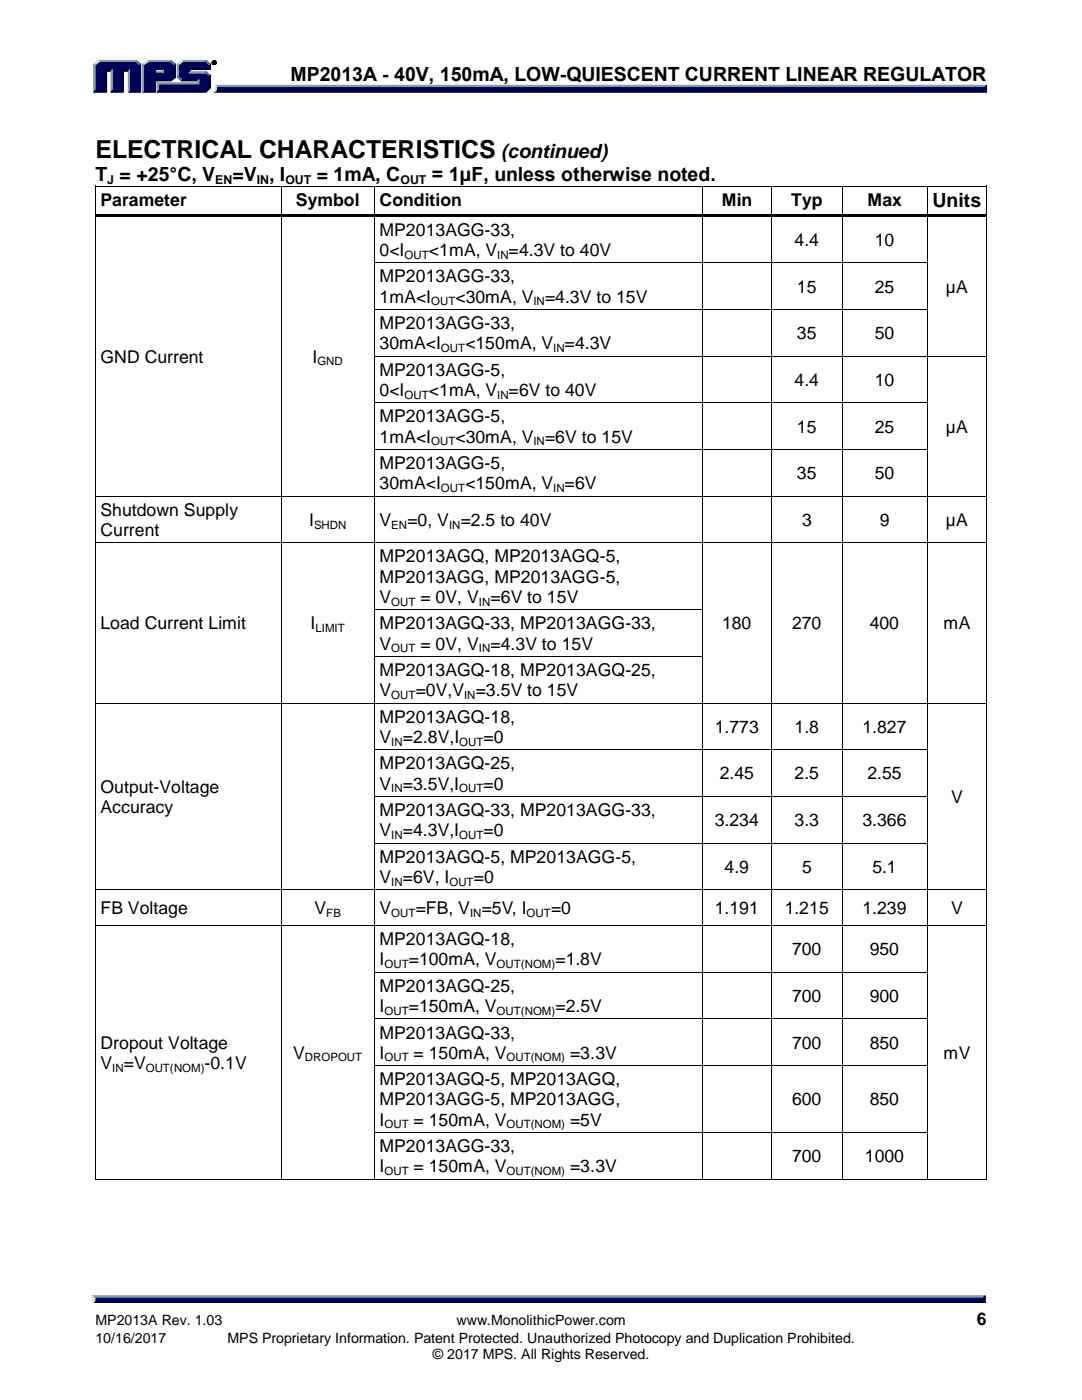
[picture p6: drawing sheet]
<svg xmlns="http://www.w3.org/2000/svg" width="216mm" height="279mm" viewBox="0 0 216 279" stroke-linecap="round" stroke-linejoin="round" font-family="sans-serif">
<g fill="#8099bf" stroke="#8099bf" stroke-width=".2">
<path d="M43 17h153.8l-.4 .7h-153.2z"/>
<path d="M30.8 14.6l.3-.3h1.3l.2 .3z"/>
<path d="M36.3 12.1h4.8l-.2 .2h-4.5z"/>
<path d="M35.4 12.8l.2 .1v2.4l-.2 .2z"/>
<path d="M31.4 16.5h8v-.4l.3-.2v.9h-8z"/>
<path d="M31.4 16.5l.3 .3v1.3l-.3 .3z"/>
<path d="M37.9 14.3h3.2l-.2 .3h-3.2z"/>
<path d="M29.4 12.1h4.7l-.1 .2h-4.4z"/>
<path d="M28.4 12.8l.3 .1v5.2l-.3 .3z"/>
<path d="M32.4 13.9l.2-.3v1l-.2-.3z"/>
<path d="M19.6 12.1h7.6l-.2 .2h-7.2z"/>
<path d="M18.7 12.8l.3 .1v5.2l-.3 .3z"/>
<path d="M22.4 13.9v4.2l-.2 .3v-4.2z"/>
<path d="M25.9 13.9v4.2l-.3 .3v-4.2z"/>
<path d="M18.5 258.6h178l-.3 .8h-177.3z"/>
</g>
<g fill="#000" stroke="#000" stroke-width=".2">
<path d="M43.2 17.7h153.2l.4 .7h-154.2l.4-.3zM18.9 259.4h177.3l.3 .7h-178z"/>
<path d="M42.3 12.5a.46 .46 0 0 1 .9 0 .46 .46 0 0 1-.9 0zM42.4 12.5a.35 .35 0 0 0 .7 0 .35 .35 0 0 0-.7 0zM42.6 12.2l.4 .2-.2 .1 .2 .3-.2-.2-.2 .2zM42.7 12.3v.2l.2-.1z"/>
</g>
<g fill="#000026" stroke="#000026" stroke-width=".2">
<path d="M196.4 17.5l.5-.5v1.4l-.5-.4z"/>
<path d="M36.4 15.9h3.3l-.3 .2h-3.1z"/>
<path d="M37.7 13.6h4v-.7l.3-.1v1.1h-4.1v.4l-.2 .3z"/>
<path d="M31.7 18.1h9.2l.8-.7v-2.2l.3-.2v2.5l-.9 .9h-9.7z"/>
<path d="M30.8 15.9h3.2l.8-.6v-2.4l.2-.1v2.7l-.9 .6h-3v2.3h-2.7l.3-.3h2.1z"/>
<path d="M30.8 13.6h1.8l-.2 .3h-1.3v.4l-.3 .3z"/>
<path d="M27.8 12.9l.3-.1v5.6h-2.5l.3-.3h1.9z"/>
<path d="M21 13.9h1.4l-.2 .3h-.9v4.2h-2.6l.3-.3h2z"/>
<path d="M24.4 13.9h1.5l-.3 .3h-1v4.2h-2.4l.2-.3h2z"/>
<path d="M196.6 258.6v1.5l-.4-.4v-.6z"/>
</g>
<g fill="#000059" stroke="#000059" stroke-width=".2">
<path d="M43.2 17.5h153.2v.5h-153.3z"/>
<path d="M19 12.9l.8-.6h7.2l.8 .6v5.2h-1.9v-4.2h-1.5v4.2h-2v-4.2h-1.4v4.2h-2z"/>
<path d="M28.7 12.9l.9-.6h2.1v1.3h-.9v1h1.8v-1h-1.2v-1.3h2.6l.8 .6v2.4l-.8 .6h-3.2v2.2h-2.1z"/>
<path d="M31.7 16.8h8v-.9h-3.3l-.8-.6v-2.4l.8-.6h4.5l.8 .6v.7h-4v1h3.2l.8 .6v2.2l-.8 .7h-9.2z"/>
<path d="M18.9 259.1h177.3v.6h-177.3z"/>
</g>
<g fill="#d9d9d9" stroke="#d9d9d9" stroke-width=".2">
<path d="M43 17l.2 .5a.86 .86 0 0 1-.6 .9 1.24 1.24 0 0 0 .4-1.4z"/>
<path d="M35.4 12.8l.9-.7 .1 .2-.8 .6z"/>
<path d="M28.4 12.8l1-.7 .2 .2-.9 .6z"/>
<path d="M18.7 12.8l.9-.7 .2 .2-.8 .6z"/>
<path d="M18.5 258.6l.4 .5v.6l-.4 .4z"/>
</g>
<g fill="#195999" stroke="#195999" stroke-width=".2">
<path d="M35.4 15.5l.2-.2 .8 .6-.1 .2z"/>
<path d="M41.1 14.3l.9 .7-.3 .2-.8-.6z"/>
<path d="M34.1 12.1l.9 .7-.2 .1-.8-.6z"/>
<path d="M27.2 12.1l.9 .7-.3 .1-.8-.6z"/>
<path d="M41.1 12.1l.9 .7-.3 .1-.8-.6z"/>
</g>
<g fill="#000">
<path d="M19 37h.1v.7h-.1z" fill-rule="evenodd"/>
<path d="M19 37h.1v.2h-.1z" fill-rule="evenodd"/>
<path d="M56.1 37.2h.2v.5h-.2z" fill-rule="evenodd"/>
<path d="M56.1 37h.2v.2h-.2z" fill-rule="evenodd"/>
<path d="M74.7 37.2h.1v.5h-.1z" fill-rule="evenodd"/>
<path d="M74.7 37h.1v.2h-.1z" fill-rule="evenodd"/>
<path d="M140 37.2h.2v.5h-.2z" fill-rule="evenodd"/>
<path d="M140 37h.2v.2h-.2z" fill-rule="evenodd"/>
<path d="M153.9 37.2h.2v.5h-.2z" fill-rule="evenodd"/>
<path d="M153.9 37h.2v.2h-.2z" fill-rule="evenodd"/>
<path d="M168 37.2h.1v.5h-.1z" fill-rule="evenodd"/>
<path d="M168 37h.1v.2h-.1z" fill-rule="evenodd"/>
<path d="M184.9 37.2h.2v.5h-.2z" fill-rule="evenodd"/>
<path d="M184.9 37h.2v.2h-.2z" fill-rule="evenodd"/>
<path d="M196.8 37h.2v.7h-.2z" fill-rule="evenodd"/>
<path d="M196.8 37h.2v.2h-.2z" fill-rule="evenodd"/>
<path d="M19 42.7h.1v1.1h-.1z" fill-rule="evenodd"/>
<path d="M19 52.4h.1v.7h-.1z" fill-rule="evenodd"/>
<path d="M19.1 42.7h37v.5h-37z" fill-rule="evenodd"/>
<path d="M56.1 43.2h.2v.6h-.2z" fill-rule="evenodd"/>
<path d="M56.1 42.7h.5v.5h-.5z" fill-rule="evenodd"/>
<path d="M56.1 52.4h.2v.7h-.2z" fill-rule="evenodd"/>
<path d="M56.6 42.7h18v.5h-18z" fill-rule="evenodd"/>
<path d="M74.7 43.2h.1v.6h-.1z" fill-rule="evenodd"/>
<path d="M74.7 42.7h.5v.5h-.5z" fill-rule="evenodd"/>
<path d="M74.7 52.4h.1v.7h-.1z" fill-rule="evenodd"/>
<path d="M75.2 42.7h64.8v.5h-64.8z" fill-rule="evenodd"/>
<path d="M140 43.2h.2v.6h-.2z" fill-rule="evenodd"/>
<path d="M140 42.7h.5v.5h-.5z" fill-rule="evenodd"/>
<path d="M140 52.4h.2v.7h-.2z" fill-rule="evenodd"/>
<path d="M140.5 42.7h13.4v.5h-13.4z" fill-rule="evenodd"/>
<path d="M153.9 43.2h.2v.6h-.2z" fill-rule="evenodd"/>
<path d="M153.9 42.7h.5v.5h-.5z" fill-rule="evenodd"/>
<path d="M153.9 52.4h.2v.7h-.2z" fill-rule="evenodd"/>
<path d="M154.4 42.7h13.6v.5h-13.6z" fill-rule="evenodd"/>
<path d="M168 43.2h.1v.6h-.1z" fill-rule="evenodd"/>
<path d="M168 42.7h.5v.5h-.5z" fill-rule="evenodd"/>
<path d="M168 52.4h.1v.7h-.1z" fill-rule="evenodd"/>
<path d="M168.5 42.7h16.4v.5h-16.4z" fill-rule="evenodd"/>
<path d="M184.9 43.2h.2v.6h-.2z" fill-rule="evenodd"/>
<path d="M184.9 42.7h.6v.5h-.6z" fill-rule="evenodd"/>
<path d="M184.9 52.4h.2v.7h-.2z" fill-rule="evenodd"/>
<path d="M185.5 42.7h11.3v.5h-11.3z" fill-rule="evenodd"/>
<path d="M196.8 42.7h.2v1.1h-.2z" fill-rule="evenodd"/>
<path d="M196.8 52.4h.2v.7h-.2z" fill-rule="evenodd"/>
<path d="M19 61.7h.1v.7h-.1z" fill-rule="evenodd"/>
<path d="M19 71h.1v.7h-.1z" fill-rule="evenodd"/>
<path d="M56.1 61.7h.2v.7h-.2z" fill-rule="evenodd"/>
<path d="M56.1 71h.2v.7h-.2z" fill-rule="evenodd"/>
<path d="M74.7 61.7h.1v.7h-.1z" fill-rule="evenodd"/>
<path d="M74.7 71h.1v.7h-.1z" fill-rule="evenodd"/>
<path d="M140 61.7h.2v.7h-.2z" fill-rule="evenodd"/>
<path d="M140 71h.2v.7h-.2z" fill-rule="evenodd"/>
<path d="M153.9 61.7h.2v.7h-.2z" fill-rule="evenodd"/>
<path d="M153.9 71h.2v.7h-.2z" fill-rule="evenodd"/>
<path d="M168 61.7h.1v.7h-.1z" fill-rule="evenodd"/>
<path d="M168 71h.1v.7h-.1z" fill-rule="evenodd"/>
<path d="M184.9 61.7h.2v.7h-.2z" fill-rule="evenodd"/>
<path d="M184.9 71h.2v.7h-.2z" fill-rule="evenodd"/>
<path d="M196.8 61.7h.2v.7h-.2z" fill-rule="evenodd"/>
<path d="M196.8 71h.2v.7h-.2z" fill-rule="evenodd"/>
<path d="M19 80.3h.1v.7h-.1z" fill-rule="evenodd"/>
<path d="M19 89.6h.1v.7h-.1z" fill-rule="evenodd"/>
<path d="M19 99h.1v.6h-.1z" fill-rule="evenodd"/>
<path d="M56.1 80.3h.2v.7h-.2z" fill-rule="evenodd"/>
<path d="M56.1 89.6h.2v.7h-.2z" fill-rule="evenodd"/>
<path d="M56.1 99h.2v.6h-.2z" fill-rule="evenodd"/>
<path d="M74.7 80.3h.1v.7h-.1z" fill-rule="evenodd"/>
<path d="M74.7 89.6h.1v.7h-.1z" fill-rule="evenodd"/>
<path d="M74.7 99h.1v.6h-.1z" fill-rule="evenodd"/>
<path d="M140 80.3h.2v.7h-.2z" fill-rule="evenodd"/>
<path d="M140 89.6h.2v.7h-.2z" fill-rule="evenodd"/>
<path d="M140 99h.2v.6h-.2z" fill-rule="evenodd"/>
<path d="M153.9 80.3h.2v.7h-.2z" fill-rule="evenodd"/>
<path d="M153.9 89.6h.2v.7h-.2z" fill-rule="evenodd"/>
<path d="M153.9 99h.2v.6h-.2z" fill-rule="evenodd"/>
<path d="M168 80.3h.1v.7h-.1z" fill-rule="evenodd"/>
<path d="M168 89.6h.1v.7h-.1z" fill-rule="evenodd"/>
<path d="M168 99h.1v.6h-.1z" fill-rule="evenodd"/>
<path d="M184.9 80.3h.2v.7h-.2z" fill-rule="evenodd"/>
<path d="M184.9 89.6h.2v.7h-.2z" fill-rule="evenodd"/>
<path d="M184.9 99h.2v.6h-.2z" fill-rule="evenodd"/>
<path d="M196.8 80.3h.2v.7h-.2z" fill-rule="evenodd"/>
<path d="M196.8 89.6h.2v.7h-.2z" fill-rule="evenodd"/>
<path d="M196.8 99h.2v.6h-.2z" fill-rule="evenodd"/>
<path d="M19 108.3h.1v.6h-.1z" fill-rule="evenodd"/>
<path d="M56.1 108.3h.2v.6h-.2z" fill-rule="evenodd"/>
<path d="M74.7 108.3h.1v.6h-.1z" fill-rule="evenodd"/>
<path d="M140 108.3h.2v.6h-.2z" fill-rule="evenodd"/>
<path d="M153.9 108.3h.2v.6h-.2z" fill-rule="evenodd"/>
<path d="M168 108.3h.1v.6h-.1z" fill-rule="evenodd"/>
<path d="M184.9 108.3h.2v.6h-.2z" fill-rule="evenodd"/>
<path d="M196.8 108.3h.2v.6h-.2z" fill-rule="evenodd"/>
<path d="M19 121.6h.1v.7h-.1z" fill-rule="evenodd"/>
<path d="M19 131h.1v.6h-.1z" fill-rule="evenodd"/>
<path d="M56.1 121.6h.2v.7h-.2z" fill-rule="evenodd"/>
<path d="M56.1 131h.2v.6h-.2z" fill-rule="evenodd"/>
<path d="M74.7 121.6h.1v.7h-.1z" fill-rule="evenodd"/>
<path d="M74.7 131h.1v.6h-.1z" fill-rule="evenodd"/>
<path d="M140 121.6h.2v.7h-.2z" fill-rule="evenodd"/>
<path d="M140 131h.2v.6h-.2z" fill-rule="evenodd"/>
<path d="M153.9 121.6h.2v.7h-.2z" fill-rule="evenodd"/>
<path d="M153.9 131h.2v.6h-.2z" fill-rule="evenodd"/>
<path d="M168 121.6h.1v.7h-.1z" fill-rule="evenodd"/>
<path d="M168 131h.1v.6h-.1z" fill-rule="evenodd"/>
<path d="M184.9 121.6h.2v.7h-.2z" fill-rule="evenodd"/>
<path d="M184.9 131h.2v.6h-.2z" fill-rule="evenodd"/>
<path d="M196.8 121.6h.2v.7h-.2z" fill-rule="evenodd"/>
<path d="M196.8 131h.2v.6h-.2z" fill-rule="evenodd"/>
<path d="M19 140.3h.1v.7h-.1z" fill-rule="evenodd"/>
<path d="M19 149.6h.1v.7h-.1z" fill-rule="evenodd"/>
<path d="M19 158.9h.1v.7h-.1z" fill-rule="evenodd"/>
<path d="M56.1 140.3h.2v.7h-.2z" fill-rule="evenodd"/>
<path d="M56.1 149.6h.2v.7h-.2z" fill-rule="evenodd"/>
<path d="M56.1 158.9h.2v.7h-.2z" fill-rule="evenodd"/>
<path d="M74.7 140.3h.1v.7h-.1z" fill-rule="evenodd"/>
<path d="M74.7 149.6h.1v.7h-.1z" fill-rule="evenodd"/>
<path d="M74.7 158.9h.1v.7h-.1z" fill-rule="evenodd"/>
<path d="M140 140.3h.2v.7h-.2z" fill-rule="evenodd"/>
<path d="M140 149.6h.2v.7h-.2z" fill-rule="evenodd"/>
<path d="M140 158.9h.2v.7h-.2z" fill-rule="evenodd"/>
<path d="M153.9 140.3h.2v.7h-.2z" fill-rule="evenodd"/>
<path d="M153.9 149.6h.2v.7h-.2z" fill-rule="evenodd"/>
<path d="M153.9 158.9h.2v.7h-.2z" fill-rule="evenodd"/>
<path d="M168 140.3h.1v.7h-.1z" fill-rule="evenodd"/>
<path d="M168 149.6h.1v.7h-.1z" fill-rule="evenodd"/>
<path d="M168 158.9h.1v.7h-.1z" fill-rule="evenodd"/>
<path d="M184.9 140.3h.2v.7h-.2z" fill-rule="evenodd"/>
<path d="M184.9 149.6h.2v.7h-.2z" fill-rule="evenodd"/>
<path d="M184.9 158.9h.2v.7h-.2z" fill-rule="evenodd"/>
<path d="M196.8 140.3h.2v.7h-.2z" fill-rule="evenodd"/>
<path d="M196.8 149.6h.2v.7h-.2z" fill-rule="evenodd"/>
<path d="M196.8 158.9h.2v.7h-.2z" fill-rule="evenodd"/>
<path d="M19 168.2h.1v.7h-.1z" fill-rule="evenodd"/>
<path d="M19 177.5h.1v.7h-.1z" fill-rule="evenodd"/>
<path d="M56.1 168.2h.2v.7h-.2z" fill-rule="evenodd"/>
<path d="M56.1 177.5h.2v.7h-.2z" fill-rule="evenodd"/>
<path d="M74.7 168.2h.1v.7h-.1z" fill-rule="evenodd"/>
<path d="M74.7 177.5h.1v.7h-.1z" fill-rule="evenodd"/>
<path d="M140 168.2h.2v.7h-.2z" fill-rule="evenodd"/>
<path d="M140 177.5h.2v.7h-.2z" fill-rule="evenodd"/>
<path d="M153.9 168.2h.2v.7h-.2z" fill-rule="evenodd"/>
<path d="M153.9 177.5h.2v.7h-.2z" fill-rule="evenodd"/>
<path d="M168 168.2h.1v.7h-.1z" fill-rule="evenodd"/>
<path d="M168 177.5h.1v.7h-.1z" fill-rule="evenodd"/>
<path d="M184.9 168.2h.2v.7h-.2z" fill-rule="evenodd"/>
<path d="M184.9 177.5h.2v.7h-.2z" fill-rule="evenodd"/>
<path d="M196.8 168.2h.2v.7h-.2z" fill-rule="evenodd"/>
<path d="M196.8 177.5h.2v.7h-.2z" fill-rule="evenodd"/>
<path d="M19 184.6h.1v.7h-.1z" fill-rule="evenodd"/>
<path d="M19 194h.1v.6h-.1z" fill-rule="evenodd"/>
<path d="M56.1 184.6h.2v.7h-.2z" fill-rule="evenodd"/>
<path d="M56.1 194h.2v.6h-.2z" fill-rule="evenodd"/>
<path d="M74.7 184.6h.1v.7h-.1z" fill-rule="evenodd"/>
<path d="M74.7 194h.1v.6h-.1z" fill-rule="evenodd"/>
<path d="M140 184.6h.2v.7h-.2z" fill-rule="evenodd"/>
<path d="M140 194h.2v.6h-.2z" fill-rule="evenodd"/>
<path d="M153.9 184.6h.2v.7h-.2z" fill-rule="evenodd"/>
<path d="M153.9 194h.2v.6h-.2z" fill-rule="evenodd"/>
<path d="M168 184.6h.1v.7h-.1z" fill-rule="evenodd"/>
<path d="M168 194h.1v.6h-.1z" fill-rule="evenodd"/>
<path d="M184.9 184.6h.2v.7h-.2z" fill-rule="evenodd"/>
<path d="M184.9 194h.2v.6h-.2z" fill-rule="evenodd"/>
<path d="M196.8 184.6h.2v.7h-.2z" fill-rule="evenodd"/>
<path d="M196.8 194h.2v.6h-.2z" fill-rule="evenodd"/>
<path d="M19 203.3h.1v.7h-.1z" fill-rule="evenodd"/>
<path d="M19 212.6h.1v.7h-.1z" fill-rule="evenodd"/>
<path d="M56.1 203.3h.2v.7h-.2z" fill-rule="evenodd"/>
<path d="M56.1 212.6h.2v.7h-.2z" fill-rule="evenodd"/>
<path d="M74.7 203.3h.1v.7h-.1z" fill-rule="evenodd"/>
<path d="M74.7 212.6h.1v.7h-.1z" fill-rule="evenodd"/>
<path d="M140 203.3h.2v.7h-.2z" fill-rule="evenodd"/>
<path d="M140 212.6h.2v.7h-.2z" fill-rule="evenodd"/>
<path d="M153.9 203.3h.2v.7h-.2z" fill-rule="evenodd"/>
<path d="M153.9 212.6h.2v.7h-.2z" fill-rule="evenodd"/>
<path d="M168 203.3h.1v.7h-.1z" fill-rule="evenodd"/>
<path d="M168 212.6h.1v.7h-.1z" fill-rule="evenodd"/>
<path d="M184.9 203.3h.2v.7h-.2z" fill-rule="evenodd"/>
<path d="M184.9 212.6h.2v.7h-.2z" fill-rule="evenodd"/>
<path d="M196.8 203.3h.2v.7h-.2z" fill-rule="evenodd"/>
<path d="M196.8 212.6h.2v.7h-.2z" fill-rule="evenodd"/>
<path d="M19 226h.1v.6h-.1z" fill-rule="evenodd"/>
<path d="M19 235.3h.1v.2h-.1z" fill-rule="evenodd"/>
<path d="M19 235.3h.1v.2h-.1z" fill-rule="evenodd"/>
<path d="M56.1 226h.2v.6h-.2z" fill-rule="evenodd"/>
<path d="M56.1 235.3h.2v.2h-.2z" fill-rule="evenodd"/>
<path d="M74.7 226h.1v.6h-.1z" fill-rule="evenodd"/>
<path d="M74.7 235.3h.1v.2h-.1z" fill-rule="evenodd"/>
<path d="M140 226h.2v.6h-.2z" fill-rule="evenodd"/>
<path d="M140 235.3h.2v.2h-.2z" fill-rule="evenodd"/>
<path d="M153.9 226h.2v.6h-.2z" fill-rule="evenodd"/>
<path d="M153.9 235.3h.2v.2h-.2z" fill-rule="evenodd"/>
<path d="M168 226h.1v.6h-.1z" fill-rule="evenodd"/>
<path d="M168 235.3h.1v.2h-.1z" fill-rule="evenodd"/>
<path d="M184.9 226h.2v.6h-.2z" fill-rule="evenodd"/>
<path d="M184.9 235.3h.2v.2h-.2z" fill-rule="evenodd"/>
<path d="M196.8 226h.2v.6h-.2z" fill-rule="evenodd"/>
<path d="M196.8 235.3h.2v.2h-.2z" fill-rule="evenodd"/>
<path d="M196.8 235.3h.2v.2h-.2z" fill-rule="evenodd"/>
</g>
<g fill="none" stroke="#000" stroke-width=".2">
<path d="M19 37.7v5M19.1 37.1h37M56.2 37.7v5M56.3 37.1h18.3M74.7 37.7v5M74.8 37.1h65.2M140.1 37.7v5M140.2 37.1h13.7M154 37.7v5M154.1 37.1h13.9M168.1 37.7v5M168.1 37.1h16.8"/>
<path d="M185 37.7v5M185.1 37.1h11.7M196.9 37.7v5M19 43.8v8.6M19 53.1v8.6M56.2 43.8v8.6M56.2 53.1v8.6M74.7 43.8v8.6M74.7 53.1v8.6M74.8 52.5h65.2M140.1 43.8v8.6M140.1 53.1v8.6"/>
<path d="M140.2 52.5h13.7M154 43.8v8.6M154 53.1v8.6M154.1 52.5h13.9M168.1 43.8v8.6M168.1 53.1v8.6M168.1 52.5h16.8M185 43.8v8.6M185 53.1v8.6M196.9 43.8v8.6M196.9 53.1v8.6M19 62.4v8.6"/>
<path d="M19 71.7v8.6M56.2 62.4v8.6M56.2 71.7v8.6M74.7 62.4v8.6M74.7 71.7v8.6M74.8 61.8h65.2M74.8 71.1h65.2M140.1 62.4v8.6M140.1 71.7v8.6M140.2 61.8h13.7M140.2 71.1h13.7M154 62.4v8.6"/>
<path d="M154 71.7v8.6M154.1 61.8h13.9M154.1 71.1h13.9M168.1 62.4v8.6M168.1 71.7v8.6M168.1 61.8h16.8M168.1 71.1h16.8M185 62.4v8.6M185 71.7v8.6M185.1 71.1h11.7M196.9 62.4v8.6M196.9 71.7v8.6"/>
<path d="M19 81v8.6M19 90.3v8.7M19 99.6v8.7M19.1 99h37M56.2 81v8.6M56.2 90.3v8.7M56.2 99.6v8.7M56.3 99h18.3M74.7 81v8.6M74.7 90.3v8.7M74.7 99.6v8.7M74.8 80.4h65.2"/>
<path d="M74.8 89.7h65.2M74.8 99h65.2M140.1 81v8.6M140.1 90.3v8.7M140.1 99.6v8.7M140.2 80.4h13.7M140.2 89.7h13.7M140.2 99h13.7M154 81v8.6M154 90.3v8.7M154 99.6v8.7M154.1 80.4h13.9"/>
<path d="M154.1 89.7h13.9M154.1 99h13.9M168.1 81v8.6M168.1 90.3v8.7M168.1 99.6v8.7M168.1 80.4h16.8M168.1 89.7h16.8M168.1 99h16.8M185 81v8.6M185 90.3v8.7M185 99.6v8.7M185.1 99h11.7"/>
<path d="M196.9 81v8.6M196.9 90.3v8.7M196.9 99.6v8.7M19 108.9v12.7M19.1 108.3h37M56.2 108.9v12.7M56.3 108.3h18.3M74.7 108.9v12.7M74.8 108.3h65.2M140.1 108.9v12.7M140.2 108.3h13.7M154 108.9v12.7"/>
<path d="M154.1 108.3h13.9M168.1 108.9v12.7M168.1 108.3h16.8M185 108.9v12.7M185.1 108.3h11.7M196.9 108.9v12.7M19 122.3v8.7M19 131.6v8.7M56.2 122.3v8.7M56.2 131.6v8.7M74.7 122.3v8.7M74.7 131.6v8.7"/>
<path d="M74.8 121.7h65.2M74.8 131h65.2M140.1 122.3v8.7M140.1 131.6v8.7M154 122.3v8.7M154 131.6v8.7M168.1 122.3v8.7M168.1 131.6v8.7M185 122.3v8.7M185 131.6v8.7M196.9 122.3v8.7M196.9 131.6v8.7"/>
<path d="M19 141v8.6M19 150.3v8.6M19 159.6v8.6M19.1 140.4h37M56.2 141v8.6M56.2 150.3v8.6M56.2 159.6v8.6M56.3 140.4h18.3M74.7 141v8.6M74.7 150.3v8.6M74.7 159.6v8.6M74.8 140.4h65.2"/>
<path d="M74.8 149.7h65.2M74.8 159h65.2M140.1 141v8.6M140.1 150.3v8.6M140.1 159.6v8.6M140.2 140.4h13.7M140.2 149.7h13.7M140.2 159h13.7M154 141v8.6M154 150.3v8.6M154 159.6v8.6M154.1 140.4h13.9"/>
<path d="M154.1 149.7h13.9M154.1 159h13.9M168.1 141v8.6M168.1 150.3v8.6M168.1 159.6v8.6M168.1 140.4h16.8M168.1 149.7h16.8M168.1 159h16.8M185 141v8.6M185 150.3v8.6M185 159.6v8.6M185.1 140.4h11.7"/>
<path d="M196.9 141v8.6M196.9 150.3v8.6M196.9 159.6v8.6M19 168.9v8.6M19 178.2v6.4M19.1 177.6h37M56.2 168.9v8.6M56.2 178.2v6.4M56.3 177.6h18.3M74.7 168.9v8.6M74.7 178.2v6.4M74.8 168.3h65.2"/>
<path d="M74.8 177.6h65.2M140.1 168.9v8.6M140.1 178.2v6.4M140.2 168.3h13.7M140.2 177.6h13.7M154 168.9v8.6M154 178.2v6.4M154.1 168.3h13.9M154.1 177.6h13.9M168.1 168.9v8.6M168.1 178.2v6.4M168.1 168.3h16.8"/>
<path d="M168.1 177.6h16.8M185 168.9v8.6M185 178.2v6.4M185.1 177.6h11.7M196.9 168.9v8.6M196.9 178.2v6.4M19 185.3v8.7M19 194.6v8.7M19.1 184.7h37M56.2 185.3v8.7M56.2 194.6v8.7M56.3 184.7h18.3"/>
<path d="M74.7 185.3v8.7M74.7 194.6v8.7M74.8 184.7h65.2M74.8 194h65.2M140.1 185.3v8.7M140.1 194.6v8.7M140.2 184.7h13.7M140.2 194h13.7M154 185.3v8.7M154 194.6v8.7M154.1 184.7h13.9M154.1 194h13.9"/>
<path d="M168.1 185.3v8.7M168.1 194.6v8.7M168.1 184.7h16.8M168.1 194h16.8M185 185.3v8.7M185 194.6v8.7M185.1 184.7h11.7M196.9 185.3v8.7M196.9 194.6v8.7M19 204v8.6M19 213.3v12.7M56.2 204v8.6"/>
<path d="M56.2 213.3v12.7M74.7 204v8.6M74.7 213.3v12.7M74.8 203.4h65.2M74.8 212.7h65.2M140.1 204v8.6M140.1 213.3v12.7M140.2 203.4h13.7M140.2 212.7h13.7M154 204v8.6M154 213.3v12.7M154.1 203.4h13.9"/>
<path d="M154.1 212.7h13.9M168.1 204v8.6M168.1 213.3v12.7M168.1 203.4h16.8M168.1 212.7h16.8M185 204v8.6M185 213.3v12.7M196.9 204v8.6M196.9 213.3v12.7M19 226.6v8.7M19.1 235.4h37M56.2 226.6v8.7"/>
<path d="M56.3 235.4h18.3M74.7 226.6v8.7M74.8 226.1h65.2M74.8 235.4h65.2M140.1 226.6v8.7M140.2 226.1h13.7M140.2 235.4h13.7M154 226.6v8.7M154.1 226.1h13.9M154.1 235.4h13.9M168.1 226.6v8.7M168.1 226.1h16.8"/>
<path d="M168.1 235.4h16.8M185 226.6v8.7M185.1 235.4h11.7M196.9 226.6v8.7"/>
</g>
<text font-size="5" x="19" y="31.5">ELECTRICAL CHARACTERISTICS</text>
<g font-size="3.9">
<text x="58" y="16.3">MP2013A - 40V, 150mA, LOW-QUIESCENT CURRENT LINEAR REGULATOR</text>
<text x="100" y="31.5">(continued)</text>
<text x="19" y="36.2">T = +25°C, V</text>
<text x="46.4" y="36.2">=V , I</text>
<text x="63.2" y="36.2">= 1mA, C</text>
<text x="86.2" y="36.2">= 1μF, unless otherwise noted.</text>
<text x="186.1" y="41.3">Units</text>
</g>
<g font-size="3.5">
<text x="20.1" y="41.2">Parameter</text>
<text x="59.1" y="41.2">Symbol</text>
<text x="75.8" y="41.2">Condition</text>
<text x="144" y="41.2">Min</text>
<text x="157.9" y="41.2">Typ</text>
<text x="173.1" y="41.2">Max</text>
<text x="75.8" y="47">MP2013AGG-33,</text>
<text x="75.8" y="51.1">0&lt;I</text>
<text x="85.6" y="51.1">&lt;1mA, V =4.3V to 40V</text>
<text x="158.6" y="49.1">4.4</text>
<text x="174.5" y="49.1">10</text>
<text x="75.8" y="56.4">MP2013AGG-33,</text>
<text x="159" y="58.4">15</text>
<text x="174.5" y="58.4">25</text>
<text x="188.8" y="58.4">µA</text>
<text x="75.8" y="60.4">1mA&lt;I</text>
<text x="75.8" y="65.7">MP2013AGG-33,</text>
<text x="90.9" y="60.4">&lt;30mA, V =4.3V to 15V</text>
<text x="75.8" y="69.7">30mA&lt;I</text>
<text x="92.9" y="69.7">&lt;150mA, V =4.3V</text>
<text x="159" y="67.7">35</text>
<text x="174.5" y="67.7">50</text>
<text x="20.1" y="72.4">GND Current</text>
<text x="62.4" y="72.4">I</text>
<text x="75.8" y="75">MP2013AGG-5,</text>
<text x="158.6" y="77">4.4</text>
<text x="174.5" y="77">10</text>
<text x="75.8" y="79">0&lt;I</text>
<text x="85.6" y="79">&lt;1mA, V =6V to 40V</text>
<text x="75.8" y="84.3">MP2013AGG-5,</text>
<text x="75.8" y="88.3">1mA&lt;I</text>
<text x="90.9" y="88.3">&lt;30mA, V =6V to 15V</text>
<text x="159" y="86.3">15</text>
<text x="174.5" y="86.3">25</text>
<text x="188.8" y="86.3">µA</text>
<text x="75.8" y="93.6">MP2013AGG-5,</text>
<text x="159" y="95.6">35</text>
<text x="174.5" y="95.6">50</text>
<text x="75.8" y="97.6">30mA&lt;I</text>
<text x="92.9" y="97.6">&lt;150mA, V =6V</text>
<text x="20.1" y="102.9">Shutdown Supply</text>
<text x="20.1" y="107">Current</text>
<text x="61.7" y="105">I</text>
<text x="75.8" y="105">V</text>
<text x="81.3" y="105">=0, V =2.5 to 40V</text>
<text x="160" y="105">3</text>
<text x="175.5" y="105">9</text>
<text x="188.8" y="105">µA</text>
<text x="75.8" y="112.2">MP2013AGQ, MP2013AGQ-5,</text>
<text x="75.8" y="116.3">MP2013AGG, MP2013AGG-5,</text>
<text x="20.1" y="125.6">Load Current Limit</text>
<text x="62" y="125.6">I</text>
<text x="75.8" y="120.3">V</text>
<text x="75.8" y="125.6">MP2013AGQ-33, MP2013AGG-33,</text>
<text x="83.9" y="120.3">= 0V, V =6V to 15V</text>
<text x="144.1" y="125.6">180</text>
<text x="158.1" y="125.6">270</text>
<text x="173.6" y="125.6">400</text>
<text x="188.3" y="125.6">mA</text>
<text x="75.8" y="129.6">V</text>
<text x="83.9" y="129.6">= 0V, V =4.3V to 15V</text>
<text x="75.8" y="134.9">MP2013AGQ-18, MP2013AGQ-25,</text>
<text x="75.8" y="139">V</text>
<text x="82.9" y="139">=0V,V =3.5V to 15V</text>
<text x="75.8" y="144.2">MP2013AGQ-18,</text>
<text x="75.8" y="148.3">V =2.8V,I</text>
<text x="96.5" y="148.3">=0</text>
<text x="142.6" y="146.2">1.773</text>
<text x="158.6" y="146.2">1.8</text>
<text x="172.1" y="146.2">1.827</text>
<text x="75.8" y="153.5">MP2013AGQ-25,</text>
<text x="143.6" y="155.6">2.45</text>
<text x="158.6" y="155.6">2.5</text>
<text x="173.1" y="155.6">2.55</text>
<text x="20.1" y="158.2">Output-Voltage</text>
<text x="75.8" y="157.6">V =3.5V,I</text>
<text x="96.5" y="157.6">=0</text>
<text x="189.8" y="160.2">V</text>
<text x="20.1" y="162.2">Accuracy</text>
<text x="75.8" y="162.8">MP2013AGQ-33, MP2013AGG-33,</text>
<text x="75.8" y="166.9">V =4.3V,I</text>
<text x="96.5" y="166.9">=0</text>
<text x="142.6" y="164.9">3.234</text>
<text x="158.6" y="164.9">3.3</text>
<text x="172.1" y="164.9">3.366</text>
<text x="75.8" y="172.2">MP2013AGQ-5, MP2013AGG-5,</text>
<text x="75.8" y="176.2">V =6V, I</text>
<text x="94.5" y="176.2">=0</text>
<text x="144.6" y="174.2">4.9</text>
<text x="160" y="174.2">5</text>
<text x="174.1" y="174.2">5.1</text>
<text x="20.1" y="182.4">FB Voltage</text>
<text x="62.8" y="182.4">V</text>
<text x="75.8" y="182.4">V</text>
<text x="82.9" y="182.4">=FB, V =5V, I</text>
<text x="110" y="182.4">=0</text>
<text x="142.6" y="182.4">1.191</text>
<text x="156.6" y="182.4">1.215</text>
<text x="172.1" y="182.4">1.239</text>
<text x="189.8" y="182.4">V</text>
<text x="75.8" y="188.6">MP2013AGQ-18,</text>
<text x="158.1" y="190.7">700</text>
<text x="173.6" y="190.7">950</text>
<text x="75.8" y="192.6">I</text>
<text x="75.8" y="197.9">MP2013AGQ-25,</text>
<text x="81.6" y="192.6">=100mA, V</text>
<text x="110.8" y="192.6">=1.8V</text>
<text x="75.8" y="202">I</text>
<text x="81.6" y="202">=150mA, V</text>
<text x="110.8" y="202">=2.5V</text>
<text x="158.1" y="200">700</text>
<text x="173.6" y="200">900</text>
<text x="20.1" y="209.3">Dropout Voltage</text>
<text x="75.8" y="207.3">MP2013AGQ-33,</text>
<text x="158.1" y="209.3">700</text>
<text x="173.6" y="209.3">850</text>
<text x="20.1" y="213.3">V =V</text>
<text x="40.8" y="213.3">-0.1V</text>
<text x="58.5" y="211.3">V</text>
<text x="75.8" y="211.3">I</text>
<text x="82.5" y="211.3">= 150mA, V</text>
<text x="113.8" y="211.3">=3.3V</text>
<text x="188.3" y="211.3">mV</text>
<text x="75.8" y="216.6">MP2013AGQ-5, MP2013AGQ,</text>
<text x="75.8" y="220.6">MP2013AGG-5, MP2013AGG,</text>
<text x="158.1" y="220.6">600</text>
<text x="173.6" y="220.6">850</text>
<text x="75.8" y="224.7">I</text>
<text x="82.5" y="224.7">= 150mA, V</text>
<text x="113.8" y="224.7">=5V</text>
<text x="75.8" y="229.9">MP2013AGG-33,</text>
<text x="75.8" y="234">I</text>
<text x="82.5" y="234">= 150mA, V</text>
<text x="113.8" y="234">=3.3V</text>
<text x="158.1" y="231.9">700</text>
<text x="172.6" y="231.9">1000</text>
<text x="194.9" y="264.5">6</text>
</g>
<g font-size="2.8">
<text x="19" y="264.5">MP2013A Rev. 1.03</text>
<text x="19" y="267.9">10/16/2017</text>
<text x="45.4" y="267.9">MPS Proprietary Information. Patent Protected. Unauthorized Photocopy and Duplication Prohibited.</text>
<text x="91.1" y="264.5">www.MonolithicPower.com</text>
<text x="86.4" y="271.1">© 2017 MPS. All Rights Reserved.</text>
</g>
<g font-size="2.5">
<text x="21.4" y="36.7">J</text>
<text x="42.9" y="36.7">EN</text>
<text x="51.2" y="36.7">IN</text>
<text x="56.9" y="36.7">OUT</text>
<text x="79.9" y="36.7">OUT</text>
</g>
<g font-size="2.3">
<text x="80.7" y="51.7">OUT</text>
<text x="99.2" y="51.7">IN</text>
<text x="86" y="61">OUT</text>
<text x="106.4" y="61">IN</text>
<text x="88" y="70.3">OUT</text>
<text x="110.4" y="70.3">IN</text>
<text x="63.3" y="72.9">GND</text>
<text x="80.7" y="79.6">OUT</text>
<text x="99.2" y="79.6">IN</text>
<text x="86" y="88.9">OUT</text>
<text x="106.4" y="88.9">IN</text>
<text x="88" y="98.2">OUT</text>
<text x="110.4" y="98.2">IN</text>
<text x="62.7" y="105.5">SHDN</text>
<text x="78.1" y="105.5">EN</text>
<text x="89.6" y="105.5">IN</text>
<text x="78.1" y="120.9">OUT</text>
<text x="95.6" y="120.9">IN</text>
<text x="63" y="126.1">LIMIT</text>
<text x="78.1" y="130.2">OUT</text>
<text x="95.6" y="130.2">IN</text>
<text x="78.1" y="139.5">OUT</text>
<text x="92.6" y="139.5">IN</text>
<text x="78.1" y="148.8">IN</text>
<text x="91.6" y="148.8">OUT</text>
<text x="78.1" y="158.1">IN</text>
<text x="91.6" y="158.1">OUT</text>
<text x="78.1" y="167.5">IN</text>
<text x="91.6" y="167.5">OUT</text>
<text x="78.1" y="176.8">IN</text>
<text x="89.7" y="176.8">OUT</text>
<text x="65.1" y="182.9">FB</text>
<text x="78.1" y="182.9">OUT</text>
<text x="93.8" y="182.9">IN</text>
<text x="105.1" y="182.9">OUT</text>
<text x="76.7" y="193.2">OUT</text>
<text x="99.1" y="193.2">OUT(NOM)</text>
<text x="76.7" y="202.5">OUT</text>
<text x="99.1" y="202.5">OUT(NOM)</text>
<text x="22.4" y="213.9">IN</text>
<text x="29.1" y="213.9">OUT(NOM)</text>
<text x="60.8" y="211.8">DROPOUT</text>
<text x="76.7" y="211.8">OUT</text>
<text x="101.1" y="211.8">OUT(NOM)</text>
<text x="76.7" y="225.2">OUT</text>
<text x="101.1" y="225.2">OUT(NOM)</text>
<text x="76.7" y="234.5">OUT</text>
<text x="101.1" y="234.5">OUT(NOM)</text>
</g>
</svg>
